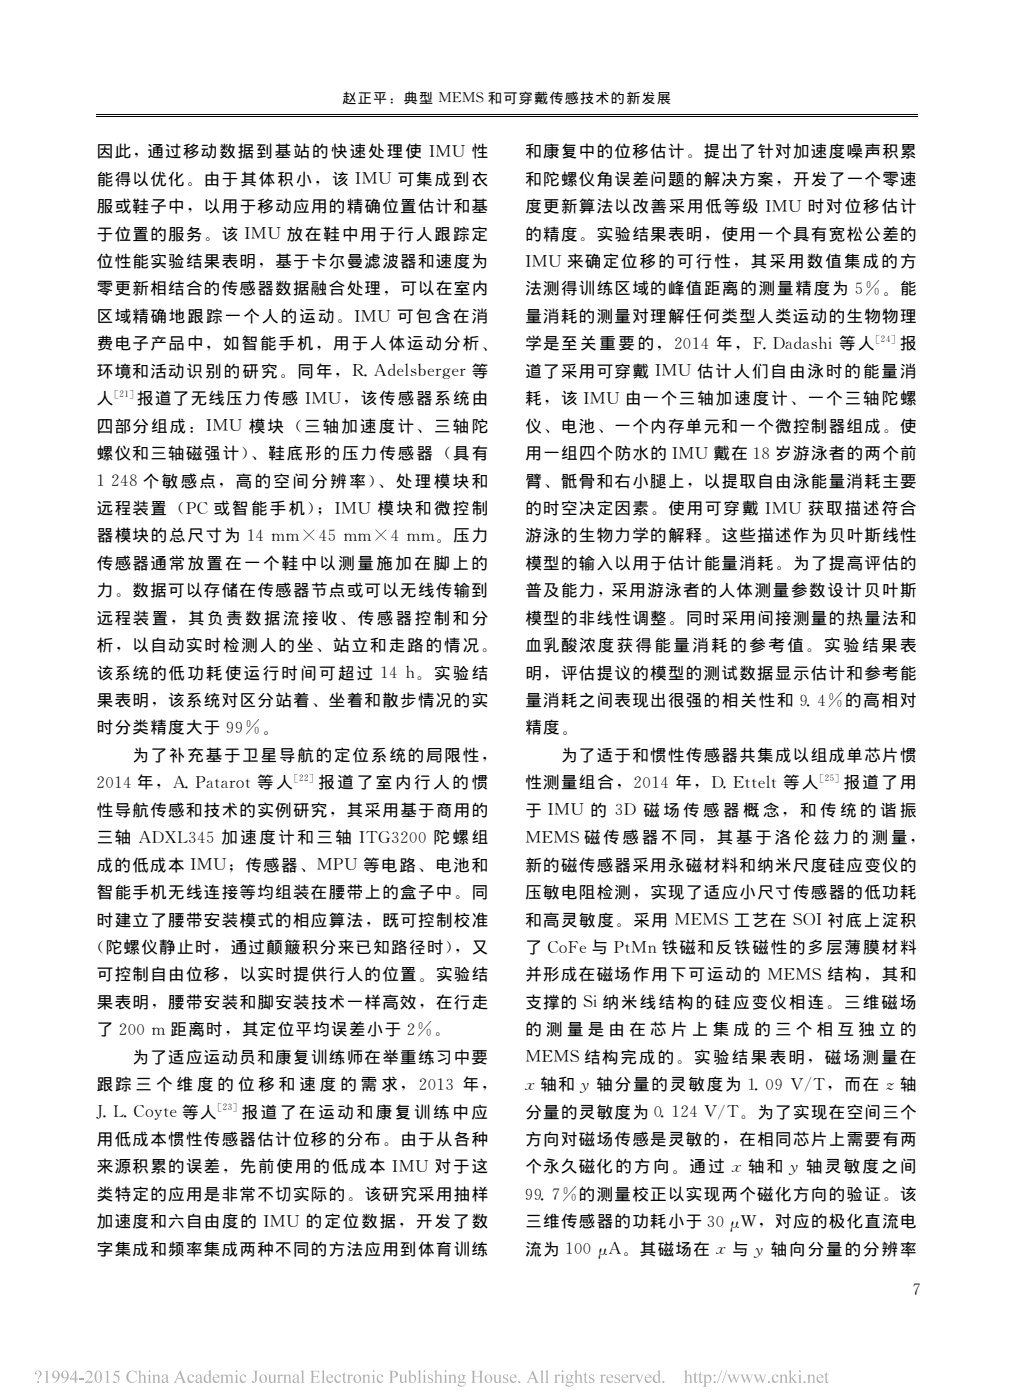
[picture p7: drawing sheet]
<svg xmlns="http://www.w3.org/2000/svg" width="210mm" height="290mm" viewBox="0 0 210 290" stroke-linecap="round" stroke-linejoin="round" font-family="sans-serif">
<path d="M19.9 23.7h170.1M19.9 24.2h170.1" fill="none" stroke="#000" stroke-width=".21"/>
<g fill="#b3b3b3">
<path d="M7.3 284.2a.73 .73 0 0 1 1.2-.1 .73 .73 0 0 1-.3 1.2l-.3 .5v-.5a.93 .93 0 0 0 .1-1.3h-.2a.48 .48 0 0 0-.3 .7l-.2-.2zM7.7 286.2a.22 .22 0 0 1 .4 0 .22 .22 0 0 1-.4 0z" fill-rule="evenodd"/>
<path d="M141.6 284l.6-.2v1.2a.54 .54 0 0 1 .7-.3 .54 .54 0 0 1 .3 .7v.9l.3 .1h-.9l.3-.2v-1a.35 .35 0 0 0-.3-.3 .35 .35 0 0 0-.4 .2v1.2l.3 .1h-.9l.3-.2v-2z" fill-rule="evenodd"/>
<path d="M13 284a.93 .93 0 0 1 1.1 .3 .93 .93 0 0 1 .1 1.1 1.34 1.34 0 0 1-1.5 1 1.26 1.26 0 0 0 1.1-1.1 .77 .77 0 0 1-1.1-.2 .77 .77 0 0 1 .3-1.1zM13.3 284a.64 .64 0 0 0-.3 .9 .64 .64 0 0 0 .9 .3 .99 .99 0 0 0-.5-1.2z" fill-rule="evenodd"/>
<path d="M15.6 283.9h.2v1.6h.3v.2h-.3v.7h-.3v-.7h-1v-.2zM15.5 284.2l-.8 1.3h.8z" fill-rule="evenodd"/>
<path d="M16.4 285.4h1v.3h-1z" fill-rule="evenodd"/>
<path d="M17.9 284a.77 .77 0 0 1 1.1 .2 .77 .77 0 0 1-.2 1.1l-.8 .8h.9l.4-.2-.2 .5h-1.5a2.65 2.65 0 0 0 1.2-1.9 .6 .6 0 0 0-.6-.3 .6 .6 0 0 0-.5 .4z" fill-rule="evenodd"/>
<path d="M19.9 284.1a.73 .73 0 0 1 .9-.1 .73 .73 0 0 1 .3 .8 1.26 1.26 0 0 1-.7 1.6 1.53 1.53 0 0 1-.5-2.3zM20.2 284a2.28 2.28 0 0 0 0 2.3h.3a2.23 2.23 0 0 0 0-2.3z" fill-rule="evenodd"/>
<path d="M21.8 284.2l.6-.3v2.2l.3 .3h-.9l.3-.1v-1.7v-.4z" fill-rule="evenodd"/>
<path d="M45.5 284.9l.6-.2v.3a.52 .52 0 0 1 .5-.3 .52 .52 0 0 1 .5 .3 .53 .53 0 0 1 .7-.3 .53 .53 0 0 1 .4 .6v.9l.2 .2h-.8l.3-.2v-.9a.35 .35 0 0 0-.3-.4 .35 .35 0 0 0-.4 .3v1.1l.2 .1h-.8l.2-.2v-.9a.37 .37 0 0 0-.2-.4 .37 .37 0 0 0-.5 .2v1.1l.3 .2h-.8l.2-.1v-1.3z" fill-rule="evenodd"/>
<path d="M125.8 284.9a.67 .67 0 0 1 .8-.2 .67 .67 0 0 1 .4 .7h-1.2a.6 .6 0 0 0 .4 .7 .6 .6 0 0 0 .8-.4 .74 .74 0 0 1-1 .7 .74 .74 0 0 1-.4-1.1zM126 284.9l-.2 .3h.8a.39 .39 0 0 0-.2-.3 .39 .39 0 0 0-.4 0z" fill-rule="evenodd"/>
<path d="M28.5 284l.6-.2v1.2a.55 .55 0 0 1 .7-.3 .55 .55 0 0 1 .3 .7v.8l.3 .2h-.8l.2-.2v-1a.35 .35 0 0 0-.3-.3 .35 .35 0 0 0-.4 .2v1.1l.3 .2h-.9l.3-.1v-.3v-1.7v-.3z" fill-rule="evenodd"/>
<path d="M78.2 284.9a.54 .54 0 0 1 .7-.3 .54 .54 0 0 1 .3 .6h-.1a.42 .42 0 0 0-.5-.4 .42 .42 0 0 0-.3 .6 .59 .59 0 0 0 .4 .7 .59 .59 0 0 0 .7-.4 .75 .75 0 0 1-1 .7 .75 .75 0 0 1-.4-1.1z" fill-rule="evenodd"/>
<path d="M9.2 284.2l.7-.3v2.3l.3 .2h-.9l.3-.1v-2z" fill-rule="evenodd"/>
<path d="M53.6 285.5a.85 .85 0 0 1 1.7 0 .85 .85 0 0 1-1.7 0zM54.2 284.9a.86 .86 0 0 0 .5 1.4 .91 .91 0 0 0-.3-1.5z" fill-rule="evenodd"/>
<path d="M128.9 284.9a.69 .69 0 0 1 .8-.2 .69 .69 0 0 1 .4 .7h-1.2a.6 .6 0 0 0 .4 .7 .6 .6 0 0 0 .8-.4 .73 .73 0 0 1-1 .7 .73 .73 0 0 1-.4-1.1zM129.1 284.9l-.2 .3h.9a.4 .4 0 0 0-.3-.4 .4 .4 0 0 0-.4 .1z" fill-rule="evenodd"/>
<path d="M39.1 284.9a.56 .56 0 0 1 .6-.2 .56 .56 0 0 1 .4 .5 .27 .27 0 0 1-.3-.1 .27 .27 0 0 1-.1-.2 .6 .6 0 0 0-.6 .3 .6 .6 0 0 0 .2 .7 .55 .55 0 0 0 .5 .2 .55 .55 0 0 0 .5-.4 .76 .76 0 0 1-1 .7 .76 .76 0 0 1-.5-1.1z" fill-rule="evenodd"/>
<path d="M88.7 284.8l.9-.1v.5a.45 .45 0 0 0-.3-.4 .45 .45 0 0 0-.5 .1v.3l.3 .2a.59 .59 0 0 1 .5 .7 .59 .59 0 0 1-.9 .3h-.1v-.5a.45 .45 0 0 0 .3 .4 .45 .45 0 0 0 .5-.2v-.3l-.7-.4z" fill-rule="evenodd"/>
<path d="M44.2 284.9a.69 .69 0 0 1 .8-.2 .69 .69 0 0 1 .5 .7h-1.2a.6 .6 0 0 0 .3 .7 .6 .6 0 0 0 .8-.4 .73 .73 0 0 1-.9 .7 .73 .73 0 0 1-.4-1.1zM44.4 284.9l-.1 .3h.8a.4 .4 0 0 0-.2-.4 .4 .4 0 0 0-.5 .1z" fill-rule="evenodd"/>
<path d="M23.9 283.9h.9l-.1 .3h-.8l-.2 .4a.92 .92 0 0 1 1.1 1.1 .92 .92 0 0 1-1.4 .6l.1-.2a.66 .66 0 0 0 1-.2 .66 .66 0 0 0-.5-.9l-.5-.1z" fill-rule="evenodd"/>
<path d="M133.7 284.9a.69 .69 0 0 1 .8-.2 .69 .69 0 0 1 .4 .7h-1.2a.6 .6 0 0 0 .4 .7 .6 .6 0 0 0 .8-.4 .73 .73 0 0 1-1 .7 .73 .73 0 0 1-.4-1.1zM133.9 284.9l-.2 .3h.8a.4 .4 0 0 0-.2-.4 .4 .4 0 0 0-.4 .1z" fill-rule="evenodd"/>
<path d="M49.8 284.9a.54 .54 0 0 1 .7-.3 .54 .54 0 0 1 .4 .6h-.2a.42 .42 0 0 0-.5-.4 .42 .42 0 0 0-.3 .6 .59 .59 0 0 0 .4 .7 .59 .59 0 0 0 .7-.4 .75 .75 0 0 1-.9 .7 .75 .75 0 0 1-.4-1.1z" fill-rule="evenodd"/>
<path d="M52.5 283.9h1l-.3 .3v1.4a.62 .62 0 0 1-.2 .7 .62 .62 0 0 1-.8 0l.1-.3h.2l.2 .3 .1-.2v-1.9z" fill-rule="evenodd"/>
<path d="M55.4 284.7h.6v1.1a.36 .36 0 0 0 .3 .4 .36 .36 0 0 0 .4-.2v-1.1l-.2-.2h.5v1.4l.3 .1-.6 .2v-.3a.54 .54 0 0 1-.6 .3 .54 .54 0 0 1-.4-.6v-.9z" fill-rule="evenodd"/>
<path d="M57.3 284.9l.6-.2v.3l.4-.3a.18 .18 0 0 1 .3 .1 .18 .18 0 0 1-.2 .2l-.3-.1-.2 .3v1l.3 .2h-.9l.3-.1v-.3v-1z" fill-rule="evenodd"/>
<path d="M105.8 284.9a.69 .69 0 0 1 .7-.2 .69 .69 0 0 1 .5 .7h-1.2a.6 .6 0 0 0 .4 .7 .6 .6 0 0 0 .7-.4 .73 .73 0 0 1-.9 .7 .73 .73 0 0 1-.4-1.1zM105.9 284.9l-.1 .3h.8a.4 .4 0 0 0-.2-.4 .4 .4 0 0 0-.5 .1z" fill-rule="evenodd"/>
<path d="M62.3 284l.5-.2v2.5l.3 .1h-.8l.2-.4v-1.8z" fill-rule="evenodd"/>
<path d="M60.8 284.8a.6 .6 0 0 1 .7-.1 .6 .6 0 0 1 .3 .6l.1 .9h.2l-.4 .2-.1-.2a.49 .49 0 0 1-.8 .2 .49 .49 0 0 1-.1-.7l.9-.4-.1-.3a.35 .35 0 0 0-.4-.2 .35 .35 0 0 0-.2 .5l-.3-.2zM61 285.7l-.1 .4 .2 .1 .5-.1v-.7z" fill-rule="evenodd"/>
<path d="M64.2 283.9h1.9v.6l-.3-.4-.9-.1v1h.8l.2-.3v.8l-.2-.3h-.8v1l.1 .1a.89 .89 0 0 0 1.2-.5l-.1 .6h-1.9l.3-.1v-.3v-1.8z" fill-rule="evenodd"/>
<path d="M66.5 284l.6-.2v2.4l.2 .2h-.8l.3-.1v-2.1z" fill-rule="evenodd"/>
<path d="M92.1 284a.2 .2 0 0 1 .4 0 .2 .2 0 0 1-.4 0zM91.8 284.9l.6-.2v1.5l.3 .2h-.8l.2-.1v-1.3z" fill-rule="evenodd"/>
<path d="M71.3 284.2l.1 .5h.4l-.4 .1v1.3l.1 .1 .3-.1a.38 .38 0 0 1-.5 .4 .38 .38 0 0 1-.3-.5v-1.2h-.2z" fill-rule="evenodd"/>
<path d="M130.2 284.9l.6-.2v.3l.3-.3h.2a.2 .2 0 0 1 .1 .3 .2 .2 0 0 1-.3-.1l-.3 .3v1l.3 .2h-.9l.3-.2v-1.2z" fill-rule="evenodd"/>
<path d="M71.8 284.9l.6-.2v.3l.3-.3h.2a.2 .2 0 0 1 .1 .3 .21 .21 0 0 1-.4-.1l-.2 .3v1l.3 .2h-.9l.3-.2v-1.2z" fill-rule="evenodd"/>
<path d="M127.4 284.8l.9-.1v.5a.47 .47 0 0 0-.3-.4 .47 .47 0 0 0-.5 .1l.3 .5a.59 .59 0 0 1 .6 .8 .59 .59 0 0 1-1 .2h-.1v-.5a.48 .48 0 0 0 .3 .4 .48 .48 0 0 0 .6-.2l-.1-.3-.7-.4z" fill-rule="evenodd"/>
<path d="M77.2 284a.18 .18 0 0 1 .3 0 .18 .18 0 0 1-.3 0zM76.9 284.9l.6-.2v1.5l.3 .2h-.9l.3-.1v-.3v-1z" fill-rule="evenodd"/>
<path d="M30.8 284a.18 .18 0 0 1 .3 0 .18 .18 0 0 1-.3 0zM30.5 284.9l.6-.2v1.5l.3 .2h-.8l.2-.1v-1.3z" fill-rule="evenodd"/>
<path d="M80.5 283.9h.9a.76 .76 0 0 1 1 .8 .76 .76 0 0 1-1.2 .5v1.1l.4 .1h-1.1l.3-.1 .1-.3v-1.8zM81.2 284.1v1a.57 .57 0 0 0 .8-.5 .57 .57 0 0 0-.8-.5z" fill-rule="evenodd"/>
<path d="M82.5 284.7h.6v1.1a.36 .36 0 0 0 .3 .4 .36 .36 0 0 0 .5-.2l-.1-1.1-.2-.2h.5v1.3l.1 .2h.2l-.5 .2v-.3a.54 .54 0 0 1-.7 .3 .54 .54 0 0 1-.4-.6v-.9z" fill-rule="evenodd"/>
<path d="M48.8 284a.2 .2 0 0 1 .4 0 .2 .2 0 0 1-.4 0zM48.6 284.9l.5-.2 .1 1.5 .2 .2h-.8l.2-.1 .1-.3-.1-1z" fill-rule="evenodd"/>
<path d="M86.5 284l.5-.2v2.5l.3 .1h-.8l.2-.4v-1.8z" fill-rule="evenodd"/>
<path d="M87.7 284a.2 .2 0 0 1 .4 0 .2 .2 0 0 1-.4 0zM87.5 284.9l.6-.2v1.5l.2 .2h-.8l.2-.1v-1.3z" fill-rule="evenodd"/>
<path d="M40.6 285a.61 .61 0 0 1 .7-.3 .61 .61 0 0 1 .4 .6l.1 .9h.2l-.4 .2-.1-.2a.49 .49 0 0 1-.8 .2 .49 .49 0 0 1-.1-.7l.9-.4-.1-.3a.35 .35 0 0 0-.4-.2 .35 .35 0 0 0-.2 .5l-.2-.1zM40.9 285.7l-.1 .4 .2 .1 .5-.1v-.7z" fill-rule="evenodd"/>
<path d="M67.8 284.9a.67 .67 0 0 1 .8-.2 .67 .67 0 0 1 .4 .7h-1.2a.6 .6 0 0 0 .4 .7 .6 .6 0 0 0 .8-.4 .74 .74 0 0 1-1 .7 .74 .74 0 0 1-.4-1.1zM68 284.9l-.2 .3h.8a.39 .39 0 0 0-.2-.3 .39 .39 0 0 0-.4 0z" fill-rule="evenodd"/>
<path d="M145.6 284.9l.6-.2v.4a.62 .62 0 0 1 .7-.4 .62 .62 0 0 1 .4 .8 .76 .76 0 0 1-.3 .8 .76 .76 0 0 1-.8 0v.7l.2 .2h-.9l.3-.1v-.3v-1.8zM146.2 285.2v.6a.46 .46 0 0 0 .5 .6 .46 .46 0 0 0 .3-.7 .49 .49 0 0 0-.2-.7 .49 .49 0 0 0-.6 .2z" fill-rule="evenodd"/>
<path d="M92.7 284.9l.6-.2v.3a.54 .54 0 0 1 .7-.3 .54 .54 0 0 1 .4 .6v1l.2 .1h-.8l.3-.2v-.9l-.1-.3-.2-.1-.5 .2v1.1l.3 .2h-.8l.2-.2v-1.2z" fill-rule="evenodd"/>
<path d="M95.1 284.9l.4-.2 .9 .1v.2h-.3a.68 .68 0 0 1-.1 .8 .68 .68 0 0 1-.8 .1l-.1 .2 .3 .1a.73 .73 0 0 1 1 .5 .98 .98 0 0 1-1.6 .1l.3-.4-.2-.3 .3-.3-.3-.5zM95.3 284.9a.48 .48 0 0 0-.1 .6 .48 .48 0 0 0 .6 .2 .48 .48 0 0 0 .1-.6 .48 .48 0 0 0-.6-.2zM95.1 286.4l-.1 .3a.73 .73 0 0 0 .7 .3 .73 .73 0 0 0 .6-.5z" fill-rule="evenodd"/>
<path d="M114.7 284.9l.6-.2v.3l.3-.3h.2a.2 .2 0 0 1 .1 .3 .21 .21 0 0 1-.4-.1l-.2 .3v1l.3 .2h-.9l.3-.2v-1.2z" fill-rule="evenodd"/>
<path d="M97.5 283.9h1.1l-.4 .3v.9h1.2v-1l-.3-.2h1l-.3 .2v2l.3 .3h-1l.3-.1v-1.1h-1.2v.9l.4 .3h-1.1l.3-.1 .1-.3v-1.8z" fill-rule="evenodd"/>
<path d="M167.1 284.9l.6-.2v.3a.52 .52 0 0 1 .6-.3 .52 .52 0 0 1 .4 .6v1l.2 .1h-.8l.2-.1 .1-.3v-.9l-.3-.2-.4 .2v1.2l.2 .1h-.8l.3-.2v-1.2z" fill-rule="evenodd"/>
<path d="M102.1 284.7h.6v1.1a.36 .36 0 0 0 .2 .4 .36 .36 0 0 0 .5-.2l-.1-1.1-.2-.2h.6v1.4l.3 .1-.6 .2v-.3a.54 .54 0 0 1-.7 .3 .54 .54 0 0 1-.4-.6v-.9z" fill-rule="evenodd"/>
<path d="M104.3 284.8l.9-.1v.5a.47 .47 0 0 0-.3-.4 .47 .47 0 0 0-.5 .1l.2 .5a.59 .59 0 0 1 .6 .8 .59 .59 0 0 1-1 .2h-.1v-.5a.48 .48 0 0 0 .4 .4 .48 .48 0 0 0 .5-.2l-.1-.3-.7-.4z" fill-rule="evenodd"/>
<path d="M69.5 284.9a.54 .54 0 0 1 .6-.3 .54 .54 0 0 1 .4 .6h-.2a.42 .42 0 0 0-.5-.4 .42 .42 0 0 0-.3 .6 .59 .59 0 0 0 .4 .7 .59 .59 0 0 0 .8-.4 .75 .75 0 0 1-1 .7 .75 .75 0 0 1-.4-1.1z" fill-rule="evenodd"/>
<path d="M156 284.7h.7l-.1 .2 .4 1.1 .4-.8-.4-.5h.8l-.2 .2 .4 1.1 .4-1.1-.2-.2 .5 .1-.7 1.6-.6-1.1-.6 1.1-.6-1.5z" fill-rule="evenodd"/>
<path d="M110.3 283.9l1 2.3 .3 .2h-1l.3-.2-.2-.6h-1l-.2 .6 .2 .2h-.7l.4-.5zM110.2 284.5l-.5 1h.9z" fill-rule="evenodd"/>
<path d="M111.8 284l.6-.2v2.4l.2 .2h-.8l.3-.1v-2.1z" fill-rule="evenodd"/>
<path d="M112.9 284l.5-.2v2.2l.1 .3 .2 .1h-.8l.2-.1v-.3v-1.7v-.3z" fill-rule="evenodd"/>
<path d="M43.1 284l.5-.2v2.3l.3 .1-.6 .2v-.2a.74 .74 0 0 1-1 0 .74 .74 0 0 1 0-1l.4-.5 .6 .1v-.6zM42.7 284.9a.77 .77 0 0 0 .5 1.3l.1-.1v-.9a.39 .39 0 0 0-.2-.3 .39 .39 0 0 0-.4 0z" fill-rule="evenodd"/>
<path d="M116.3 284a.2 .2 0 0 1 .4 0 .2 .2 0 0 1-.4 0zM116.1 284.9l.6-.2v1.6l.2 .1h-.8l.2-.2v-1.2z" fill-rule="evenodd"/>
<path d="M117.4 284.9l.5-.2 .9 .2-.4 .1a.68 .68 0 0 1-.1 .8 .68 .68 0 0 1-.8 .1l-.1 .2 .3 .1a.72 .72 0 0 1 1.1 .5 .9 .9 0 0 1-.8 .6 .9 .9 0 0 1-.9-.5l.3-.4-.1-.3 .2-.3-.3-.4zM117.6 284.9a.49 .49 0 0 0-.1 .6 .49 .49 0 0 0 .6 .2 .5 .5 0 0 0 .1-.6 .5 .5 0 0 0-.6-.2zM117.5 286.4l-.2 .3a.73 .73 0 0 0 .7 .3 .73 .73 0 0 0 .6-.5z" fill-rule="evenodd"/>
<path d="M160.1 284.9a.56 .56 0 0 1 .6-.2 .56 .56 0 0 1 .4 .5 .27 .27 0 0 1-.3-.1 .27 .27 0 0 1-.1-.2 .6 .6 0 0 0-.6 .3 .6 .6 0 0 0 .2 .7 .55 .55 0 0 0 .5 .2 .55 .55 0 0 0 .5-.4 .76 .76 0 0 1-1 .7 .76 .76 0 0 1-.5-1.1z" fill-rule="evenodd"/>
<path d="M121.3 284.2v.5h.4l-.4 .1v1.3l.1 .1 .4-.1a.38 .38 0 0 1-.5 .4 .38 .38 0 0 1-.3-.5v-1.2h-.2z" fill-rule="evenodd"/>
<path d="M122.1 284.8l.9-.1v.5a.44 .44 0 0 0-.3-.4 .44 .44 0 0 0-.5 .2l.3 .4a.59 .59 0 0 1 .5 .7 .59 .59 0 0 1-.9 .3h-.1v-.5a.48 .48 0 0 0 .3 .4 .48 .48 0 0 0 .5-.2v-.3l-.8-.5z" fill-rule="evenodd"/>
<path d="M74.9 284.9l.6-.2v.3a.52 .52 0 0 1 .7-.3 .52 .52 0 0 1 .3 .6l.1 1 .2 .1h-.8l.2-.1v-.3v-.9l-.2-.2-.5 .2v1.2l.3 .1h-.8l.2-.2v-1.2z" fill-rule="evenodd"/>
<path d="M124.2 284.9l.6-.2v.3l.3-.3 .3 .1a.23 .23 0 0 1-.2 .2 .23 .23 0 0 1-.2-.1l-.2 .3v1l.3 .2h-.9l.3-.2v-1.2z" fill-rule="evenodd"/>
<path d="M153.3 284.7h.7l-.1 .3 .4 1 .4-.8-.4-.5h.7l-.1 .3 .4 1 .4-1.1-.2-.2 .5 .1-.3 .2-.5 1.4-.5-1.1-.6 1.1-.6-1.5z" fill-rule="evenodd"/>
<path d="M73.1 285.5a.86 .86 0 0 1 1.7 0 .86 .86 0 0 1-1.7 0zM73.7 284.9a.88 .88 0 0 0 .5 1.4 .9 .9 0 0 0-.3-1.5z" fill-rule="evenodd"/>
<path d="M37.3 283.9l1 2.3 .3 .2h-1l.3-.2-.3-.6h-.9l-.3 .6 .3 .2h-.8l.5-.5zM37.2 284.5l-.5 1h.9z" fill-rule="evenodd"/>
<path d="M118.9 284l.6-.2v1.2a.55 .55 0 0 1 .7-.3 .55 .55 0 0 1 .3 .7v.9l.2 .1h-.8l.3-.2v-1a.35 .35 0 0 0-.4-.3 .35 .35 0 0 0-.3 .2v1.2l.2 .1h-.8l.2-.1v-2.1z" fill-rule="evenodd"/>
<path d="M84.4 284l.6-.2v1.2a.69 .69 0 0 1 1-.2 .69 .69 0 0 1 .1 1 .91 .91 0 0 1-1.4 .5v-2.1zM85.1 285l-.1 1.2a.53 .53 0 0 0 .7 .1 .53 .53 0 0 0 .2-.7 .51 .51 0 0 0-.2-.6 .51 .51 0 0 0-.6 0z" fill-rule="evenodd"/>
<path d="M136.1 284l.5-.2v2.2l.1 .2h.2l-.6 .2v-.2a.75 .75 0 0 1-1 0 .75 .75 0 0 1 0-1l.5-.5 .5 .1v-.7zM135.7 284.9a.75 .75 0 0 0-.2 .8 .75 .75 0 0 0 .7 .5l.1-.1v-.9a.39 .39 0 0 0-.2-.3 .39 .39 0 0 0-.4 0z" fill-rule="evenodd"/>
<path d="M58.6 284.9l.6-.2v.3a.52 .52 0 0 1 .6-.3 .52 .52 0 0 1 .3 .6l.1 1 .2 .1h-.8l.2-.1 .1-.3-.1-.9-.2-.2-.4 .2v1.2l.2 .1h-.8l.2-.2v-1.2z" fill-rule="evenodd"/>
<path d="M31.4 284.9l.6-.2v.3a.54 .54 0 0 1 .7-.3 .54 .54 0 0 1 .4 .6v1l.2 .1h-.8l.2-.2v-.9v-.3l-.2-.1-.5 .2v1.1l.3 .2h-.8l.2-.2v-1.2z" fill-rule="evenodd"/>
<path d="M11 284.2a.85 .85 0 0 1 1.1-.1 .85 .85 0 0 1 .3 1.1 1.38 1.38 0 0 1-1.6 1.2 1.2 1.2 0 0 0 1.2-1.1 .75 .75 0 0 1-1.1-.1 .75 .75 0 0 1 .1-1zM11.3 284.2a.65 .65 0 0 0-.1 .7 .65 .65 0 0 0 .7 .3 .74 .74 0 0 0-.5-1.2z" fill-rule="evenodd"/>
<path d="M144 284.2l.1 .5h.4l-.4 .1v1.3l.1 .1 .3-.1a.39 .39 0 0 1-.4 .4 .39 .39 0 0 1-.3-.5v-1.2h-.3z" fill-rule="evenodd"/>
<path d="M145.1 284.2v.5h.4l-.4 .1v1.3l.1 .1 .4-.1a.38 .38 0 0 1-.5 .4 .38 .38 0 0 1-.3-.5v-1.2h-.3z" fill-rule="evenodd"/>
<path d="M33.7 284.8a.62 .62 0 0 1 .7-.1 .62 .62 0 0 1 .3 .6l.1 .9h.2l-.4 .2-.2-.2a.51 .51 0 0 1-.9 .1 .51 .51 0 0 1 .5-.8l.4-.2v-.3a.36 .36 0 0 0-.4-.2 .36 .36 0 0 0-.3 .5l-.1-.1zM33.8 285.7v.3l.1 .2 .5-.1v-.7z" fill-rule="evenodd"/>
<path d="M147.8 284.9a.21 .21 0 0 1 .4 0 .21 .21 0 0 1-.4 0zM147.7 286.2a.25 .25 0 0 1 .5 0 .25 .25 0 0 1-.5 0z" fill-rule="evenodd"/>
<path d="M149.4 283.8h.1l-.9 2.6h-.1z" fill-rule="evenodd"/>
<path d="M150.4 283.8h.2l-1 2.6h-.1z" fill-rule="evenodd"/>
<path d="M150.6 284.7h.7l-.2 .3 .4 1 .4-.8-.3-.5h.7l-.1 .3 .3 1 .4-1.1-.2-.2 .5 .1-.2 .2-.5 1.4-.5-1.1-.6 1.1z" fill-rule="evenodd"/>
<path d="M26.6 284.2a1.78 1.78 0 0 1 1.6-.2l.1-.1v.8a.92 .92 0 0 0-1.1-.7 .92 .92 0 0 0-.6 1.2 .98 .98 0 0 0 .6 1.1 .98 .98 0 0 0 1.2-.5 1.24 1.24 0 0 1-1.9 .3 1.24 1.24 0 0 1 .1-1.9z" fill-rule="evenodd"/>
<path d="M89.9 284l.5-.2v1.2a.55 .55 0 0 1 .7-.3 .55 .55 0 0 1 .3 .7v.8l.3 .2h-.8l.2-.2v-1a.35 .35 0 0 0-.3-.3 .35 .35 0 0 0-.4 .2v1.1l.3 .2h-.8l.2-.1v-.3v-1.7v-.3z" fill-rule="evenodd"/>
<path d="M100.3 285.5a.85 .85 0 0 1 1.7 0 .85 .85 0 0 1-1.7 0zM100.8 284.9a.86 .86 0 0 0 .6 1.4 .91 .91 0 0 0-.4-1.5z" fill-rule="evenodd"/>
<path d="M161.3 284.9l.6-.2v.3a.54 .54 0 0 1 .7-.3 .54 .54 0 0 1 .3 .6v1l.3 .1h-.8l.2-.2v-.9v-.3l-.3-.1-.4 .2v1.1l.3 .2h-.8l.2-.2v-1.2z" fill-rule="evenodd"/>
<path d="M163.2 284l.6-.2v1.7l.6-.6-.1-.2h.7l-.9 .7 1 1h-.8l.1-.2-.6-.7v.8l.3 .1h-.9l.3-.1v-.3v-1.7l-.1-.3z" fill-rule="evenodd"/>
<path d="M165.5 284a.18 .18 0 0 1 .3 0 .18 .18 0 0 1-.3 0zM165.2 284.9l.6-.2v1.5l.3 .2h-.9l.3-.1v-1.3z" fill-rule="evenodd"/>
<path d="M131.5 284.7h.8l-.2 .2 .4 1.1 .4-1.1-.1-.2h.5l-.8 1.7-.8-1.5z" fill-rule="evenodd"/>
<path d="M169.3 284.9a.67 .67 0 0 1 .8-.2 .67 .67 0 0 1 .4 .7h-1.1a.6 .6 0 0 0 .3 .7 .6 .6 0 0 0 .8-.4 .74 .74 0 0 1-1 .7 .74 .74 0 0 1-.4-1.1zM169.5 284.9l-.1 .3h.7a.39 .39 0 0 0-.1-.3 .39 .39 0 0 0-.5 0z" fill-rule="evenodd"/>
<path d="M171.2 284.2v.5h.4l-.4 .1v1.3l.1 .1 .4-.1a.38 .38 0 0 1-.5 .4 .38 .38 0 0 1-.3-.5v-1.2h-.3z" fill-rule="evenodd"/>
<circle cx="107.5" cy="286.2" r=".23"/>
<circle cx="166.6" cy="286.2" r=".23"/>
<circle cx="159.2" cy="286.2" r=".23"/>
<circle cx="137.4" cy="286.2" r=".22"/>
</g>
<text font-size="3.5" x="107.9" y="226.1">ｘ 轴和ｙ 轴分量的灵敏度为１．９Ｖ／ Ｔ，</text>
<g font-size="3.4">
<text x="20.1" y="32.6">因此，</text>
<text x="30.5" y="32.6">通过移动数据到基站的快速处理使ＩＭＵ 性</text>
<text x="108.8" y="32.6">和康复中的位移估计。</text>
<text x="145.8" y="32.6">提出了针对加速度噪声积累</text>
<text x="20.1" y="38.3">能得以优化。</text>
<text x="42.2" y="38.3">由于其体积小，</text>
<text x="68.8" y="38.3">该ＩＭＵ 可集成到衣</text>
<text x="108.8" y="38.3">和陀螺仪角误差问题的解决方案，</text>
<text x="164.2" y="38.3">开发了一个零速</text>
<text x="20.1" y="43.9">服或鞋子中，</text>
<text x="42.2" y="43.9">以用于移动应用的精确位置估计和基</text>
<text x="108.8" y="43.9">度更新算法以改善采用低等级ＩＭＵ 时对位移估计</text>
<text x="20.1" y="49.6">于位置的服务。</text>
<text x="45.9" y="49.6">该ＩＭＵ 放在鞋中用于行人跟踪定</text>
<text x="108.8" y="49.6">的精度。</text>
<text x="123.6" y="49.6">实验结果表明，</text>
<text x="149.5" y="49.6">使用一个具有宽松公差的</text>
<text x="20.1" y="55.3">位性能实验结果表明，</text>
<text x="57" y="55.3">基于卡尔曼滤波器和速度为</text>
<text x="107.7" y="55.7">ＩＭＵ 来确定位移的可行性，</text>
<text x="155.5" y="55.3">其采用数值集成的方</text>
<text x="20.1" y="61">零更新相结合的传感器数据融合处理，</text>
<text x="82.9" y="61">可以在室内</text>
<text x="108.8" y="61">法测得训练区域的峰值距离的测量精度为５％。</text>
<text x="186.4" y="61">能</text>
<text x="20.1" y="66.7">区域精确地跟踪一个人的运动。 ＩＭＵ 可包含在消</text>
<text x="108.8" y="66.7">量消耗的测量对理解任何类型人类运动的生物物理</text>
<text x="20.1" y="72.4">费电子产品中，</text>
<text x="46.2" y="72.4">如智能手机，</text>
<text x="69" y="72.4">用于人体运动分析、</text>
<text x="108.8" y="72.4">学是至关重要的，</text>
<text x="138.7" y="72.7">２１</text>
<text x="140.6" y="72.7">０４ 年，</text>
<text x="155.3" y="72.7">Ｆ． ｄｓｉ等人</text>
<text x="159.6" y="72.7">Ｄａａｈ</text>
<text x="186.4" y="72.4">报</text>
<text x="20.1" y="78">环境和活动识别的研究。</text>
<text x="20.1" y="83.7">人</text>
<text x="28.4" y="83.7">报道了无线压力传感ＩＭＵ，</text>
<text x="61.6" y="78">同年，</text>
<text x="72.5" y="78.4">Ｒ．</text>
<text x="74.7" y="83.7">该传感器系统由</text>
<text x="77.1" y="78.4">Ａｄｌｂｒｅ</text>
<text x="81.2" y="78.4">ｅｓｅｇｒ等</text>
<text x="108.8" y="83.7">耗，</text>
<text x="108.8" y="78">道了采用可穿戴ＩＭＵ 估计人们自由泳时的能量消</text>
<text x="116.2" y="83.7">该ＩＭＵ 由一个三轴加速度计、</text>
<text x="167.3" y="83.7">一个三轴陀螺</text>
<text x="20.1" y="89.4">四部分组成： ＩＭＵ 模块 （ 三轴加速度计、</text>
<text x="89.9" y="89.4">三轴陀</text>
<text x="108.8" y="89.4">仪、</text>
<text x="116.2" y="89.4">电池、</text>
<text x="127.3" y="89.4">一个内存单元和一个微控制器组成。</text>
<text x="186.4" y="89.4">使</text>
<text x="20.1" y="95.1">螺仪和三轴磁强计） 、</text>
<text x="55.6" y="95.1">鞋底形的压力传感器 （ 具有</text>
<text x="108.8" y="95.1">用一组四个防水的ＩＭＵ 戴在１</text>
<text x="156.9" y="95.4">８岁游泳者的两个前</text>
<text x="19.1" y="101.1">１２８个敏感点，</text>
<text x="24.1" y="101.1">４</text>
<text x="48.8" y="100.8">高的空间分辨率） 、</text>
<text x="82" y="100.8">处理模块和</text>
<text x="108.8" y="100.8">臂、</text>
<text x="116.2" y="100.8">骶骨和右小腿上，</text>
<text x="145.8" y="100.8">以提取自由泳能量消耗主要</text>
<text x="20.1" y="106.5">远程装置 （ＰＣ或智能手机） ； ＩＭＵ 模块和微控制</text>
<text x="108.8" y="106.5">的时空决定因素。</text>
<text x="138.4" y="106.5">使用可穿戴ＩＭＵ 获取描述符合</text>
<text x="20.1" y="112.1">器模块的总尺寸为１</text>
<text x="52.1" y="112.5">４ｍｍ×４</text>
<text x="67" y="112.5">５ｍｍ×４ｍｍ。</text>
<text x="93.9" y="112.1">压力</text>
<text x="108.8" y="112.1">游泳的生物力学的解释。</text>
<text x="149.5" y="112.1">这些描述作为贝叶斯线性</text>
<text x="20.1" y="117.8">传感器通常放置在一个鞋中以测量施加在脚上的</text>
<text x="108.8" y="117.8">模型的输入以用于估计能量消耗。</text>
<text x="164.2" y="117.8">为了提高评估的</text>
<text x="20.1" y="123.5">力。</text>
<text x="27.5" y="123.5">数据可以存储在传感器节点或可以无线传输到</text>
<text x="108.8" y="123.5">普及能力，</text>
<text x="126.7" y="123.5">采用游泳者的人体测量参数设计贝叶斯</text>
<text x="20.1" y="129.2">远程装置，</text>
<text x="39" y="129.2">其负责数据流接收、</text>
<text x="74.1" y="129.2">传感器控制和分</text>
<text x="108.8" y="129.2">模型的非线性调整。</text>
<text x="142.1" y="129.2">同时采用间接测量的热量法和</text>
<text x="20.1" y="134.9">析，</text>
<text x="27.5" y="134.9">以自动实时检测人的坐、</text>
<text x="69" y="134.9">站立和走路的情况。</text>
<text x="108.8" y="134.9">血乳酸浓度获得能量消耗的参考值。</text>
<text x="170.7" y="134.9">实验结果表</text>
<text x="20.1" y="140.5">该系统的低功耗使运行时间可超过１</text>
<text x="79.8" y="140.9">４ｈ。</text>
<text x="89.9" y="140.5">实验结</text>
<text x="108.8" y="140.5">明，</text>
<text x="116.2" y="140.5">评估提议的模型的测试数据显示估计和参考能</text>
<text x="20.1" y="146.2">果表明，</text>
<text x="34.8" y="146.2">该系统对区分站着、</text>
<text x="68.1" y="146.2">坐着和散步情况的实</text>
<text x="108.8" y="146.2">量消耗之间表现出很强的相关性和９．</text>
<text x="168.5" y="146.6">４％的高相对</text>
<text x="20.1" y="151.9">时分类精度大于９</text>
<text x="47.8" y="152.3">９％。</text>
<text x="108.8" y="151.9">精度。</text>
<text x="27.5" y="157.6">为了补充基于卫星导航的定位系统的局限性，</text>
<text x="116.2" y="157.6">为了适于和惯性传感器共集成以组成单芯片惯</text>
<text x="19.1" y="163.6">２１</text>
<text x="21" y="163.6">０４年，</text>
<text x="35.4" y="163.6">Ａ． ｔｒｔ等人</text>
<text x="39.8" y="163.6">Ｐａａｏ</text>
<text x="65.9" y="163.3">报道了室内行人的惯</text>
<text x="108.8" y="163.3">性测量组合， ２１</text>
<text x="132.2" y="163.6">０４年，</text>
<text x="146.9" y="163.6">Ｄ． ｔｌ</text>
<text x="151.3" y="163.6">Ｅｔｅｔ等人</text>
<text x="174.7" y="163.3">报道了用</text>
<text x="20.1" y="169">性导航传感和技术的实例研究，</text>
<text x="71.8" y="169">其采用基于商用的</text>
<text x="108.8" y="169">于ＩＭＵ 的 ３Ｄ 磁 场 传 感 器 概 念，</text>
<text x="165.7" y="169">和 传 统 的 谐 振</text>
<text x="20.1" y="174.6">三轴 ＡＤＸＬ３５加速度计和三轴ＩＴＧ３０</text>
<text x="40" y="175">４</text>
<text x="82" y="175">２０ 陀螺组</text>
<text x="108.7" y="175">ＭＥＭＳ磁传感器 不 同，</text>
<text x="148.5" y="174.6">其基于洛伦兹力的 测 量，</text>
<text x="20.1" y="180.3">成的低成本ＩＭＵ；</text>
<text x="50.8" y="180.3">传感器、</text>
<text x="65.6" y="180.7">ＭＰＵ 等电路、</text>
<text x="90.2" y="180.3">电池和</text>
<text x="108.8" y="180.3">新的磁传感器采用永磁材料和纳米尺度硅应变仪的</text>
<text x="20.1" y="186">智能手机无线连接等均组装在腰带上的盒子中。</text>
<text x="20.1" y="191.7">时建立了腰带安装模式的相应算法，</text>
<text x="79.2" y="191.7">既可控制校准</text>
<text x="97.7" y="186">同</text>
<text x="108.8" y="186">压敏电阻检测，</text>
<text x="108.8" y="191.7">和高灵敏度。</text>
<text x="131.2" y="191.7">采用 ＭＥＭＳ工艺在 ＳＯＩ衬底上淀积</text>
<text x="134.7" y="186">实现了适应小尺寸传感器的低功耗</text>
<text x="20" y="197.2">（ 陀螺仪静止时，</text>
<text x="47.8" y="197.4">通过颠簸积分来已知路径时） ，</text>
<text x="97.7" y="197.4">又</text>
<text x="108.8" y="197.4">了 ＣｏＦｅ与 Ｐ Ｍｎ铁磁和反铁磁性的多层薄膜材料</text>
<text x="128.3" y="197.7">ｔ</text>
<text x="20.1" y="203.1">可控制自由位移，</text>
<text x="49.6" y="203.1">以实时提供行人的位置。</text>
<text x="90.3" y="203.1">实验结</text>
<text x="108.8" y="203.1">并形成在磁场作用下可运动的 ＭＥＭＳ结构，</text>
<text x="182.6" y="203.1">其和</text>
<text x="20.1" y="208.7">果表明，</text>
<text x="34.8" y="208.7">腰带安装和脚安装技术一样高效，</text>
<text x="90.3" y="208.7">在行走</text>
<text x="108.8" y="208.7">支撑的Ｓ</text>
<text x="121.6" y="209.1">ｉ纳米线结构的硅应变仪相连。</text>
<text x="174.8" y="208.7">三维磁场</text>
<text x="20.1" y="214.4">了２０ｍ 距离时，</text>
<text x="25.6" y="214.8">０</text>
<text x="50.1" y="214.4">其定位平均误差小于２％。</text>
<text x="108.8" y="214.4">的 测 量 是 由 在 芯 片 上 集 成 的 三 个 相 互 独 立 的</text>
<text x="27.5" y="220.1">为了适应运动员和康复训练师在举重练习中要</text>
<text x="108.7" y="220.4">ＭＥＭＳ结构完成的。</text>
<text x="143.8" y="220.1">实验结果表明，</text>
<text x="170.8" y="220.1">磁场测量在</text>
<text x="20.1" y="225.8">跟踪 三 个 维 度 的 位 移 和 速 度 的 需 求，</text>
<text x="85.9" y="226.1">２１</text>
<text x="87.7" y="226.1">０３ 年，</text>
<text x="157.7" y="226.1">０</text>
<text x="174.9" y="225.8">而在ｚ 轴</text>
<text x="19.1" y="231.8">Ｊ．</text>
<text x="22.9" y="231.8">Ｌ． ｙｅ等人</text>
<text x="27.2" y="231.8">Ｃｏｔ</text>
<text x="50" y="231.5">报道了在运动和康复训练中应</text>
<text x="108.8" y="231.5">分量的灵敏度为０．２</text>
<text x="138.2" y="231.8">１４Ｖ／ Ｔ。</text>
<text x="156.9" y="231.5">为了实现在空间三个</text>
<text x="20.1" y="237.2">用低成本惯性传感器估计位移的分布。</text>
<text x="82.9" y="237.2">由于从各种</text>
<text x="108.8" y="237.2">方向对磁场传感是灵敏的，</text>
<text x="153.2" y="237.2">在相同芯片上需要有两</text>
<text x="20.1" y="242.8">来源积累的误差，</text>
<text x="49.7" y="242.8">先前使用的低成本ＩＭＵ 对于这</text>
<text x="108.8" y="242.8">个永久磁化的方向。</text>
<text x="142.8" y="242.8">通过ｘ 轴和ｙ 轴灵敏度之间</text>
<text x="20.1" y="248.5">类特定的应用是非常不切实际的。</text>
<text x="75.5" y="248.5">该研究采用抽样</text>
<text x="107.9" y="248.9">９</text>
<text x="109.7" y="248.9">９．</text>
<text x="113.4" y="248.9">７％的测量校正以实现两个磁化方向的验证。</text>
<text x="186.4" y="248.5">该</text>
<text x="20.1" y="254.2">加速度和六自由度的ＩＭＵ 的定位数据，</text>
<text x="86.2" y="254.2">开发了数</text>
<text x="108.8" y="254.2">三维传感器的功耗小于３</text>
<text x="147.4" y="254.5">０μ Ｗ，</text>
<text x="160.5" y="254.2">对应的极化直流电</text>
<text x="20.1" y="259.9">字集成和频率集成两种不同的方法应用到体育训练</text>
<text x="108.8" y="259.9">流为１０</text>
<text x="118" y="260.2">０ μ Ａ。</text>
<text x="132.5" y="259.9">其磁场在ｘ 与ｙ 轴向分量的分辨率</text>
<text x="188.1" y="268.7">７</text>
</g>
<g font-size="2.9">
<text x="70.9" y="21.3">赵正平：</text>
<text x="83.6" y="21.3">典型 ＭＥＭＳ和可穿戴传感技术的新发展</text>
</g>
<g font-size="1.9">
<text x="181.3" y="70.8">［２４］</text>
<text x="23.7" y="82.2">［２１］</text>
<text x="60.8" y="161.7">［２２］</text>
<text x="169.7" y="161.7">［２５］</text>
<text x="45" y="229.9">［２３］</text>
</g>
</svg>
